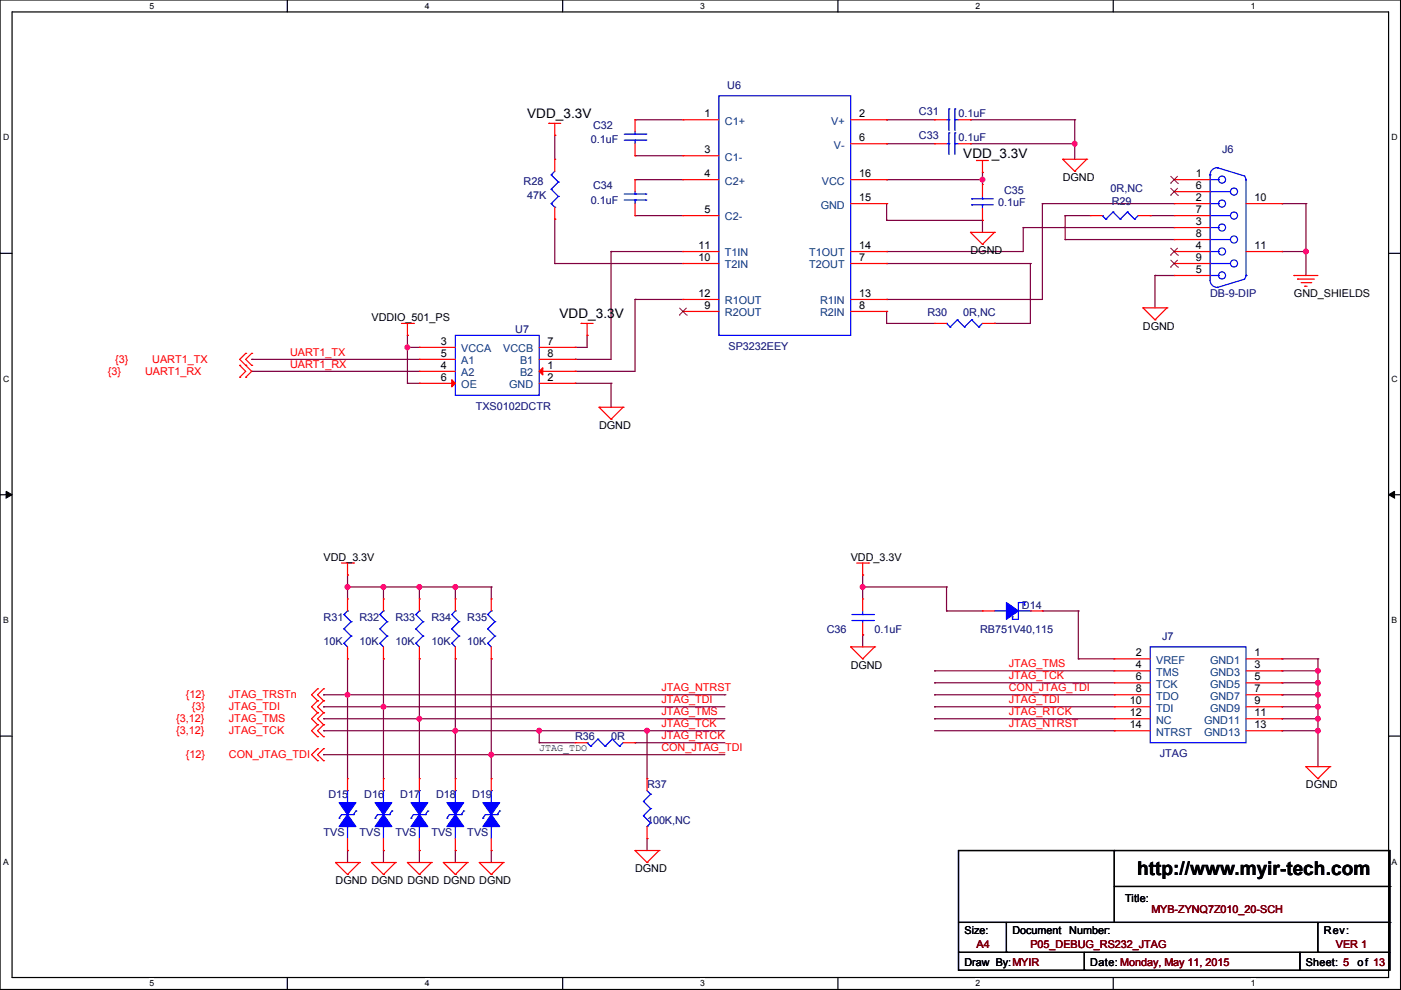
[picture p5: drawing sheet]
<svg xmlns="http://www.w3.org/2000/svg" width="297mm" height="210mm" viewBox="0 0 297 210" stroke-linecap="round" stroke-linejoin="round" font-family="sans-serif">
<path d="M0 0h296.9v209.8h-296.9zM2.6 2.5h291.8v204.8h-291.8z" fill="none" stroke="#000" stroke-width=".25"/>
<g fill="#fff">
<path d="M31.7 .2h1v2.1h-1z"/>
<path d="M31.7 207.5h1v2h-1z"/>
</g>
<path d="M60.9 0v2.5M60.9 207.3v2.5" fill="none" stroke="#000" stroke-width=".25"/>
<g fill="#fff">
<path d="M90.1 .2h1v2.1h-1z"/>
<path d="M90.1 207.5h1v2h-1z"/>
</g>
<path d="M119.3 0v2.5M119.3 207.3v2.5" fill="none" stroke="#000" stroke-width=".25"/>
<g fill="#fff">
<path d="M148.5 .2h.9v2.1h-.9z"/>
<path d="M148.5 207.5h.9v2h-.9z"/>
</g>
<path d="M177.7 0v2.5M177.7 207.3v2.5" fill="none" stroke="#000" stroke-width=".25"/>
<g fill="#fff">
<path d="M206.8 .2h1v2.1h-1z"/>
<path d="M206.8 207.5h1v2h-1z"/>
</g>
<path d="M236 0v2.5M236 207.3v2.5" fill="none" stroke="#000" stroke-width=".25"/>
<g fill="#fff">
<path d="M265.2 .2h1v2.1h-1z"/>
<path d="M265.2 207.5h1v2h-1z"/>
<path d="M.7 28.1h1.2v2h-1.2z"/>
<path d="M295 28.1h1.3v2h-1.3z"/>
<path d="M.7 79.3h1.2v2h-1.2z"/>
<path d="M295 79.3h1.3v2h-1.3z"/>
</g>
<path d="M0 53.7h2.6M294.4 53.7h2.5" fill="none" stroke="#000" stroke-width=".25"/>
<g fill="#fff">
<path d="M.7 130.5h1.1v2h-1.1z"/>
<path d="M295 130.5h1.2v2h-1.2z"/>
</g>
<path d="M0 104.9h2.6M294.4 104.9h2.5" fill="none" stroke="#000" stroke-width=".25"/>
<path d="M1.3 104.2l1.3 .7-1.3 .7zM294.4 104.9l1.3-.7v1.4z" fill="#000" stroke="#000" stroke-width=".21"/>
<g fill="#fff">
<path d="M.7 181.7h1.1v2h-1.1z"/>
<path d="M295 181.7h1.2v2h-1.2z"/>
</g>
<g fill="none" stroke="#000" stroke-width=".25">
<path d="M0 156.1h2.6M294.4 156.1h2.5M203.2 180.3h91.5v25.4h-91.5zM203.2 195.6h91.5M213.4 195.6v6.3M236.2 180.3h.1M236.2 180.3v15.3M236.2 188h58.5M279.4 195.6v6.3M294.7 195.6h.1M294.7 188h.1M203.2 201.9h.1"/>
<path d="M203.2 201.9h91.5M213.4 201.9h.1M229.9 205.7h.1M229.9 201.9v3.8M275.6 205.7h.1M275.6 201.9v3.8M279.4 201.9h.1"/>
</g>
<g fill="none" stroke="#800040" stroke-width=".25">
<path d="M117.6 28.7h.1M117.6 28.7v5.1M134.6 38.1h.1M134.6 33h.1M134.6 25.4h.1M134.6 38.1h10.2M134.6 33h10.2M134.6 25.4h10.2M188 38.1h.1M188 25.4h.1M188 30.5h.1M188 30.5h10.1"/>
<path d="M188 38.1h20.3M188 25.4h10.1M205.8 30.5h.1M205.8 25.4h.1M205.8 30.5h22.1M205.8 25.4h22.1M208.3 36.6h.1M208.3 38.1h.1M208.3 36.6v2.5M227.9 25.4h.1M227.9 30.5h.1M227.9 25.4v8.4"/>
<path d="M117.6 46.5h.1M117.6 55.9h.1M117.6 46.5v9.4M117.6 55.9h27.2M129.6 53.3h.1M129.6 53.3h15.2M129.6 53.3v22.9h-7.7M134.6 45.7h.1M134.6 45.7h10.2M188 43.2h.1M188 46.7h.1M188 53.3h.1"/>
<path d="M188 55.9h.1M188 43.2v3.5M188 46.7h20.3M188 55.9h30.5M208.3 46.7h.1M208.3 46.7v2.6M216.9 48.3h.1M216.9 48.3v5h-28.9M216.9 48.3h32M218.5 55.9h.1M218.5 55.9v12.7h-7.7M221 43.2h.1"/>
<path d="M221 43.2h27.9M221 43.2v20.3h-33M225.8 50.8h.1M225.8 45.7h.1M225.8 45.7h5.4M225.8 50.8h23.1M225.8 45.7v5.1M243.9 45.7h.1M243.9 45.7h5M244.9 58.4h.1M244.9 58.4v6.9M244.9 58.4h4"/>
<path d="M271.8 53.3h.1M271.8 43.2h.1M271.8 53.3h5.1M271.8 43.2h5.1M276.9 53.3h.1M276.9 43.2h.1M276.9 43.2v15.2M53.4 78.7h.1M53.4 76.2h.1M53.4 76.2h35.5M53.4 78.7h35.5M86.4 71.1h.1"/>
<path d="M86.4 73.7h.1M86.4 73.7h2.5M86.4 71.1v10.2M121.9 76.2h.1M121.9 78.7h.1M121.9 73.7h.1M124.5 71.1h.1M124.5 71.1v2.6h-2.6M134.6 63.5h.1M134.6 63.5h10.2M134.6 63.5v15.2h-12.7M188 63.5h.1"/>
<path d="M188 68.6h.1M188 66h.1M188 66v2.6M188 68.6h10.1M210.8 68.6h.1M86.4 81.3h.1M86.4 81.3h2.5M121.9 81.3h.1M121.9 81.3h7.7M129.6 81.3h.1M129.6 81.3v5.1M73.7 139.7h.1"/>
<path d="M73.7 121.9h.1M73.7 124.5h.1M73.7 121.9v5.1M73.7 139.7v25.4M73.7 124.5h30.5M81.3 139.7h.1M81.3 124.5h.1M81.3 124.5v2.5M81.3 139.7v25.4M88.9 139.7h.1M88.9 124.5h.1M88.9 124.5v2.5"/>
<path d="M88.9 139.7v25.4M96.5 139.7h.1M96.5 124.5h.1M96.5 124.5v2.5M96.5 139.7v25.4M104.2 139.7h.1M104.2 124.5h.1M104.2 124.5v2.5M104.2 139.7v25.4M182.9 121.9h.1M182.9 134.6h.1M182.9 124.5h.1"/>
<path d="M182.9 124.5h17.8M182.9 121.9v5.1M182.9 134.6v2.6M200.7 124.5h.1M200.7 129.5h.1M200.7 124.5v5M200.7 129.5h7.6M221 129.5h.1M221 129.5h7.6M228.6 129.5h.1M228.6 139.7h.1M228.6 129.5v10.2"/>
<path d="M228.6 139.7h7.6M271.8 139.7h.1M271.8 139.7h7.6M279.4 139.7h.1M279.4 139.7v22.9M68.6 147.3h.1M68.6 152.4h.1M68.6 154.9h.1M68.6 149.9h.1M68.6 147.3h85.1M68.6 152.4h85.1M68.6 154.9h85.1"/>
<path d="M68.6 149.9h85.1M73.7 147.3h.1M81.3 149.9h.1M88.9 152.4h.1M96.5 154.9h.1M114.3 157.5h.1M114.3 154.9h.1M114.3 157.5h7.6M114.3 154.9v2.6M134.6 157.5h.1M134.6 157.5h19.1M137.2 154.9h.1"/>
<path d="M137.2 154.9v10.2M153.7 147.3h.1M198.1 147.3h.1M198.1 142.2h.1M198.1 149.9h.1M198.1 144.8h.1M198.1 152.4h.1M198.1 147.3h38.1M198.1 152.4h38.1M198.1 154.9h38.1M198.1 149.9h38.1M198.1 142.2h38.1"/>
<path d="M198.1 144.8h38.1M236.2 154.9h.1M271.8 152.4h.1M271.8 147.3h.1M271.8 149.9h.1M271.8 142.2h.1M271.8 144.8h.1M271.8 154.9h.1M271.8 147.3h7.6M271.8 152.4h7.6M271.8 154.9h7.6M271.8 149.9h7.6"/>
<path d="M271.8 142.2h7.6M271.8 144.8h7.6M279.4 149.9h.1M279.4 142.2h.1M279.4 147.3h.1M279.4 152.4h.1M279.4 144.8h.1M279.4 154.9h.1M68.6 160h.1M68.6 160h85.1M104.2 160h.1M137.2 177.8h.1"/>
<path d="M137.2 177.8v2.5M73.7 180.3h.1M73.7 180.3v2.6M81.3 180.3h.1M81.3 180.3v2.6M88.9 180.3h.1M88.9 180.3v2.6M96.5 180.3h.1M96.5 180.3v2.6M104.2 180.3h.1M104.2 180.3v2.6"/>
</g>
<g fill="#f0f" stroke="#f0f" stroke-width=".25">
<circle cx="73.7" cy="147.3" r=".5"/>
<circle cx="114.3" cy="154.9" r=".5"/>
<circle cx="88.9" cy="152.4" r=".5"/>
<circle cx="81.3" cy="149.8" r=".5"/>
<circle cx="104.2" cy="160" r=".5"/>
<circle cx="81.3" cy="124.4" r=".5"/>
<circle cx="73.7" cy="124.4" r=".5"/>
<circle cx="96.5" cy="124.4" r=".5"/>
<circle cx="88.9" cy="124.4" r=".5"/>
<circle cx="96.5" cy="154.9" r=".5"/>
<circle cx="137.2" cy="154.9" r=".5"/>
<circle cx="279.4" cy="152.4" r=".5"/>
<circle cx="279.4" cy="149.8" r=".5"/>
<circle cx="279.4" cy="144.8" r=".5"/>
<circle cx="279.4" cy="142.2" r=".5"/>
<circle cx="182.9" cy="124.4" r=".5"/>
<circle cx="279.4" cy="147.3" r=".5"/>
<circle cx="279.4" cy="154.9" r=".5"/>
<circle cx="227.8" cy="30.5" r=".5"/>
<circle cx="276.9" cy="53.3" r=".5"/>
<circle cx="208.3" cy="38.1" r=".5"/>
<circle cx="86.4" cy="73.6" r=".5"/>
</g>
<g fill="none" stroke="#f00" stroke-width=".25">
<path d="M116.4 26.2h.1M116.4 26.2h2.5M117.6 28.7h.1M117.6 33.8h.1M117.6 26.2v2.5M117.6 33.8v2.5M134.6 25.4h.1M134.6 33h.1M134.6 38.1h.1M134.6 25.4v2.5M134.6 30.5v2.5M134.6 38.1v2.5"/>
<path d="M144.8 25.4h.1M144.8 33h.1M144.8 38.1h.1M144.8 38.1h7.6M144.8 25.4h7.6M144.8 33h7.6M180.4 30.5h7.6M180.4 38.1h7.6M180.4 25.4h7.6M188 38.1h.1M188 25.4h.1M188 30.5h.1"/>
<path d="M198.1 30.5h.1M198.1 25.4h.1M198.1 30.5h2.6M198.1 25.4h2.6M203.2 30.5h2.6M203.2 25.4h2.6M205.8 30.5h.1M205.8 25.4h.1M207 34h.1M207 34h2.6M208.3 36.6h.1M208.3 39.1h.1"/>
<path d="M208.3 34v2.6M208.3 39.1v2.5M225.3 33.8h.1M225.3 33.8h5.1M225.3 33.8l2.6 2.5M227.9 36.3h.1M230.4 33.8h.1M230.4 33.8l-2.5 2.5M248.9 38.1h.1M248.9 38.1h7.7M117.6 46.5h.1M117.6 43.9v2.6"/>
<path d="M134.6 45.7h.1M134.6 43.2v2.5M144.8 45.7h.1M144.8 55.9h.1M144.8 53.3h.1M144.8 45.7h7.6M144.8 55.9h7.6M144.8 53.3h7.6M180.4 55.9h7.6M180.4 53.3h7.6M180.4 43.2h7.6M188 53.3h.1"/>
<path d="M188 55.9h.1M188 43.2h.1M205.8 49.3h.1M205.8 49.3h5M205.8 49.3l2.5 2.5M208.3 51.8h.1M208.3 46.7h.1M208.3 44.2v2.5M210.8 49.3h.1M210.8 49.3l-2.5 2.5M231.2 45.7h.1M231.2 45.7h2.5"/>
<path d="M241.3 45.7h2.6M243.9 45.7h.1M248.9 58.4h.1M248.9 55.9h.1M248.9 53.3h.1M248.9 50.8h.1M248.9 48.3h.1M248.9 45.7h.1M248.9 43.2h.1M248.9 40.6h.1M248.9 58.4h7.7M248.9 45.7h7.7"/>
<path d="M248.9 55.9h7.7M248.9 53.3h7.7M248.9 50.8h7.7M248.9 48.3h7.7M248.9 43.2h7.7M248.9 40.6h7.7M264.2 53.3h7.6M264.2 43.2h7.6M271.8 53.3h.1M271.8 43.2h.1M274.3 58.4h.1M274.3 58.4h5.1"/>
<path d="M275.1 59.2h.1M275.1 59.2h3.6M275.9 59.9h2M277.9 59.9h.1M50.8 77.5h.1M50.8 77.5l1.3 1.2-1.3 1.3M52.1 77.5h.1M52.1 74.9h.1M52.1 74.9l-1.3 1.3 2.6 2.5-1.3 1.3M53.4 74.9h.1M53.4 77.5h.1M53.4 74.9l-1.3 1.3 1.3 1.3"/>
<path d="M85.1 68.6h2.6M86.4 71.1h.1M86.4 68.6v2.5M87.7 68.6h.1M88.9 76.2h.1M88.9 73.7h.1M88.9 78.7h.1M88.9 76.2h7.6M88.9 73.7h7.6M88.9 78.7h7.6M114.3 76.2h7.6M114.3 73.7h7.6"/>
<path d="M114.3 78.7h7.6M121.9 76.2h.1M121.9 73.7h.1M121.9 78.7h.1M123.2 68.6h.1M123.2 68.6h2.6M124.5 71.1h.1M124.5 68.6v2.5M144.8 63.5h.1M144.8 66h.1M144.8 63.5h7.6M144.8 66h7.6"/>
<path d="M180.4 63.5h7.6M180.4 66h7.6M188 63.5h.1M188 66h.1M198.1 68.6h.1M198.1 68.6h2.6M208.3 68.6h2.5M210.8 68.6h.1M242.3 65.3h.1M242.3 65.3h5.1M242.3 65.3l2.6 2.5M244.9 67.8h.1"/>
<path d="M247.4 65.3h.1M247.4 65.3l-2.5 2.5M276.6 60.7h.1M276.6 60.7h.5M50.8 80h.1M52.1 80h.1M88.9 81.3h.1M88.9 81.3h7.6M114.3 81.3h7.6M121.9 81.3h.1M127 86.4h.1M127 86.4h5.1"/>
<path d="M127 86.4l2.6 2.5M129.6 88.9h.1M132.1 86.4h.1M132.1 86.4l-2.5 2.5M72.4 119.4h2.6M73.7 119.4v2.5M75 119.4h.1M181.6 119.4h2.6M182.9 119.4v2.5M184.2 119.4h.1M73.7 121.9h.1M73.7 139.7h.1"/>
<path d="M73.7 127h.1M73.7 127v2.5M73.7 137.2v2.5M81.3 139.7h.1M81.3 127h.1M81.3 127v2.5M81.3 137.2v2.5M88.9 139.7h.1M88.9 127h.1M88.9 127v2.5M88.9 137.2v2.5M96.5 139.7h.1"/>
<path d="M96.5 127h.1M96.5 127v2.5M96.5 137.2v2.5M104.2 139.7h.1M104.2 127h.1M104.2 127v2.5M104.2 137.2v2.5M180.4 137.2h.1M180.4 137.2h5M180.4 137.2l2.5 2.5M182.9 139.7h.1M182.9 121.9h.1"/>
<path d="M182.9 134.6h.1M182.9 127h.1M182.9 127v2.5M182.9 132.1v2.5M185.4 137.2h.1M185.4 137.2l-2.5 2.5M208.3 129.5h.1M208.3 129.5h2.5M218.5 129.5h2.5M221 129.5h.1M236.2 139.7h.1M236.2 139.7h7.7"/>
<path d="M264.2 139.7h7.6M271.8 139.7h.1M67.3 148.6h.1M67.3 146h.1M67.3 151.1h.1M67.3 153.7h.1M67.3 156.2h.1M67.3 158.7h.1M67.3 151.1l-1.2 1.3 1.2 1.3M67.3 146l-1.2 1.3 1.2 1.3M67.3 148.6l-1.2 1.3 1.2 1.2M67.3 153.7l-1.2 1.2 1.2 1.3"/>
<path d="M67.3 158.7l-1.2 1.3 1.2 1.3M68.6 148.6h.1M68.6 146h.1M68.6 151.1h.1M68.6 153.7h.1M68.6 156.2h.1M68.6 158.7h.1M68.6 146l-1.3 1.3 1.3 1.3M68.6 148.6l-1.3 1.3 1.3 1.2M68.6 151.1l-1.3 1.3 1.3 1.3M68.6 153.7l-1.3 1.2 1.3 1.3M68.6 158.7l-1.3 1.3 1.3 1.3"/>
<path d="M121.9 157.5h.1M121.9 157.5h2.6M132.1 157.5h2.5M134.6 157.5h.1M236.2 142.2h.1M236.2 144.8h.1M236.2 147.3h.1M236.2 149.9h.1M236.2 152.4h.1M236.2 154.9h.1M236.2 142.2h7.7M236.2 144.8h7.7"/>
<path d="M236.2 147.3h7.7M236.2 149.9h7.7M236.2 152.4h7.7M236.2 154.9h7.7M264.2 142.2h7.6M264.2 144.8h7.6M264.2 147.3h7.6M264.2 149.9h7.6M264.2 152.4h7.6M264.2 154.9h7.6M271.8 142.2h.1M271.8 144.8h.1"/>
<path d="M271.8 147.3h.1M271.8 149.9h.1M271.8 152.4h.1M271.8 154.9h.1M67.3 161.3h.1M68.6 161.3h.1M73.7 165.1h.1M73.7 165.1v2.5M73.7 177.8v2.5M81.3 165.1h.1M81.3 165.1v2.5M81.3 177.8v2.5"/>
<path d="M88.9 165.1h.1M88.9 165.1v2.5M88.9 177.8v2.5M96.5 165.1h.1M96.5 165.1v2.5M96.5 177.8v2.5M104.2 165.1h.1M104.2 165.1v2.5M104.2 177.8v2.5M137.2 165.1h.1M137.2 177.8h.1M137.2 165.1v2.5"/>
<path d="M137.2 175.3v2.5M276.9 162.6h.1M276.9 162.6h5.1M276.9 162.6l2.5 2.5M279.4 165.1h.1M282 162.6h.1M282 162.6l-2.6 2.5M71.1 182.9h.1M71.1 182.9h5.1M71.1 182.9l2.6 2.5M73.7 185.4h.1M73.7 180.3h.1"/>
<path d="M76.2 182.9h.1M76.2 182.9l-2.5 2.5M78.8 182.9h.1M78.8 182.9h5M78.8 182.9l2.5 2.5M81.3 185.4h.1M81.3 180.3h.1M83.8 182.9h.1M83.8 182.9l-2.5 2.5M86.4 182.9h.1M86.4 182.9h5.1M86.4 182.9l2.5 2.5"/>
<path d="M88.9 185.4h.1M88.9 180.3h.1M91.5 182.9h.1M91.5 182.9l-2.6 2.5M94 182.9h.1M94 182.9h5.1M94 182.9l2.5 2.5M96.5 185.4h.1M96.5 180.3h.1M99.1 182.9h.1M99.1 182.9l-2.6 2.5M101.6 182.9h.1"/>
<path d="M101.6 182.9h5.1M101.6 182.9l2.6 2.5M104.2 185.4h.1M104.2 180.3h.1M106.7 182.9h.1M106.7 182.9l-2.5 2.5M134.6 180.3h.1M134.6 180.3h5.1M134.6 180.3l2.6 2.6M137.2 182.9h.1M139.7 180.3h.1M139.7 180.3l-2.5 2.6"/>
</g>
<g fill="none" stroke="#00f" stroke-width=".25">
<path d="M116.9 37.1h.1M116.9 37.1l1.5 1.5M117.6 36.3l-.7 .8M118.4 38.6h.1M118.4 38.6l-1.5 1.5M132.4 29.7h4.5M132.4 28.4h4.5M134.6 28.4h.1M134.6 29.7h.1M134.6 27.9v.5M134.6 29.7v.8M136.9 29.7h.1"/>
<path d="M136.9 28.4h.1M152.4 20.3h28v50.8h-28zM200.7 30.5h.5M200.7 25.4h.5M201.2 30.5h.1M201.2 28.2h.1M201.2 25.4h.1M201.2 23.1h.1M201.2 23.1v4.6M201.2 28.2v4.6M202.5 28.2h.1M202.5 30.5h.1"/>
<path d="M202.5 23.1h.1M202.5 25.4h.1M202.5 30.5h.7M202.5 23.1v4.6M202.5 28.2v4.6M202.5 25.4h.7M256.6 37.1h.1M256.6 37.1v22.3a1.51 1.51 0 0 0 1.5 1.5M256.6 38.1h1.7M258.1 35.6h.1M258.1 35.6a1.51 1.51 0 0 0-1.5 1.5M258.1 35.6l5.8 1.7"/>
<path d="M258.3 38.1h.1M263.9 37.4l.3 .7v20.3M116.9 40.1h.1M116.9 43.2h.1M116.9 40.1l1.5 1.5M116.9 43.2l.7 .7M117.6 43.9h.1M118.4 41.6h.1M118.4 41.6l-1.5 1.6M132.4 42.4h4.5M132.4 41.1h4.5M134.6 41.1h.1"/>
<path d="M134.6 42.4h.1M134.6 40.6v.5M134.6 42.4v.8M136.9 42.4h.1M136.9 41.1h.1M206 43.4h.1M206 42.2h.1M206 43.4h4.6M206 42.2h4.6M208.3 42.2h.1M208.3 43.4h.1M208.3 41.6v.6"/>
<path d="M208.3 43.4v.8M233.7 45.7h.1M233.7 45.7l.8 .8M234.5 46.5h.1M236 45h.1M236 45l1.5 1.5M236 45l-1.5 1.5M237.5 46.5h.1M239 45h.1M239 45l1.6 1.5M239 45l-1.5 1.5M240.6 46.5h.1"/>
<path d="M241.3 45.7l-.7 .8M256.6 55.9h.1M256.6 50.8h.1M256.6 45.7h.1M256.6 40.6h.1M256.6 58.4h1.7M256.6 55.9h4.3M256.6 53.3h1.7M256.6 50.8h4.3M256.6 48.3h1.7M256.6 45.7h4.3M256.6 43.2h1.7"/>
<path d="M256.6 40.6h4.3M258.3 58.4h.1M258.3 53.3h.1M258.3 48.3h.1M258.3 43.2h.1M263.9 59.2l-5.8 1.8M264.2 58.4l-.3 .7M264.2 58.4h.1M96.5 71.1h17.8v12.7h-17.8zM200.7 68.6h.1M200.7 68.6l.7 .7M201.4 69.3h.1"/>
<path d="M203 67.8h.1M203 67.8l1.5 1.5M203 67.8l-1.6 1.5M204.5 69.3h.1M206 67.8h.1M206 67.8l1.5 1.5M206 67.8l-1.5 1.5M207.5 69.3h.1M208.3 68.6l-.8 .7M258.1 61h.1M72.9 136.4h.1M72.9 133.3h.1"/>
<path d="M72.9 130.3h.1M72.9 136.4l.8 .8M72.9 133.3l1.5 1.6M72.9 130.3l1.5 1.5M73.7 129.5h.1M73.7 129.5l-.8 .8M74.4 134.9h.1M74.4 131.8h.1M74.4 134.9l-1.5 1.5M74.4 131.8l-1.5 1.5M80.5 136.4h.1M80.5 133.3h.1"/>
<path d="M80.5 130.3h.1M80.5 136.4l.8 .8M80.5 133.3l1.6 1.6M80.5 130.3l1.6 1.5M81.3 129.5h.1M81.3 129.5l-.8 .8M82.1 134.9h.1M82.1 131.8h.1M82.1 134.9l-1.6 1.5M82.1 131.8l-1.6 1.5M88.2 136.4h.1M88.2 133.3h.1"/>
<path d="M88.2 130.3h.1M88.2 136.4l.7 .8M88.2 133.3l1.5 1.6M88.2 130.3l1.5 1.5M88.9 129.5h.1M88.9 129.5l-.7 .8M89.7 134.9h.1M89.7 131.8h.1M89.7 134.9l-1.5 1.5M89.7 131.8l-1.5 1.5M95.8 136.4h.1M95.8 133.3h.1"/>
<path d="M95.8 130.3h.1M95.8 136.4l.7 .8M95.8 133.3l1.5 1.6M95.8 130.3l1.5 1.5M96.5 129.5h.1M96.5 129.5l-.7 .8M97.3 134.9h.1M97.3 131.8h.1M97.3 134.9l-1.5 1.5M97.3 131.8l-1.5 1.5M103.4 136.4h.1M103.4 133.3h.1"/>
<path d="M103.4 130.3h.1M103.4 136.4l.8 .8M103.4 133.3l1.5 1.6M103.4 130.3l1.5 1.5M104.2 129.5h.1M104.2 129.5l-.8 .8M104.9 134.9h.1M104.9 131.8h.1M104.9 134.9l-1.5 1.5M104.9 131.8l-1.5 1.5M180.6 130.3h4.6M180.6 131.6h4.6"/>
<path d="M182.9 131.6h.1M182.9 130.3h.1M182.9 129.5v.8M182.9 131.6v.5M185.2 130.3h.1M185.2 131.6h.1M210.8 129.5h2.6M213.4 129.5h.1M214.7 131.3h.1M214.7 130.8h.1M214.7 130.8v.5M215.9 127.8h.1"/>
<path d="M215.9 127.8v3.5h-1.2M215.9 129.5h2.6M215.9 127.8h1.3M217.2 127.8h.1M217.2 128.3h.1M217.2 127.8v.5M218.5 129.5h.1M243.9 137.2h20.3v20.3h-20.3zM124.5 157.5h.1M124.5 157.5l.7 .7M125.2 158.2h.1M126.8 156.7h.1"/>
<path d="M126.8 156.7l1.5 1.5M126.8 156.7l-1.6 1.5M128.3 158.2h.1M129.8 156.7h.1M129.8 156.7l1.5 1.5M129.8 156.7l-1.5 1.5M131.3 158.2h.1M132.1 157.5l-.8 .7M71.9 173.5h.1M73.7 175.3h.1M73.7 167.6h.1M73.7 167.6v2.6"/>
<path d="M73.7 175.3v2.5M75 172.7h.1M75 172.7h-2.6l-.5 .8M75.5 172h.1M75.5 172l-.5 .7M79.5 173.5h.1M81.3 175.3h.1M81.3 167.6h.1M81.3 167.6v2.6M81.3 175.3v2.5M82.6 172.7h.1M82.6 172.7h-2.6l-.5 .8"/>
<path d="M83.1 172h.1M83.1 172l-.5 .7M87.1 173.5h.1M88.9 175.3h.1M88.9 167.6h.1M88.9 167.6v2.6M88.9 175.3v2.5M90.2 172.7h.1M90.2 172.7h-2.5l-.6 .8M90.7 172h.1M90.7 172l-.5 .7M94.8 173.5h.1"/>
<path d="M96.5 175.3h.1M96.5 167.6h.1M96.5 167.6v2.6M96.5 175.3v2.5M97.8 172.7h.1M97.8 172.7h-2.5l-.5 .8M98.3 172h.1M98.3 172l-.5 .7M102.4 173.5h.1M104.2 175.3h.1M104.2 167.6h.1M104.2 167.6v2.6"/>
<path d="M104.2 175.3v2.5M105.4 172.7h.1M105.4 172.7h-2.5l-.5 .8M105.9 172h.1M105.9 172l-.5 .7M136.4 169.9h.1M136.4 173h.1M136.4 169.9l1.5 1.5M136.4 173l1.5 1.5M137.2 175.3h.1M137.2 167.6l.7 .8M137.9 168.4h.1"/>
<path d="M137.9 171.4h.1M137.9 174.5h.1M137.9 168.4l-1.5 1.5M137.9 171.4l-1.5 1.6M137.9 174.5l-.7 .8"/>
<circle cx="259.1" cy="38.1" r=".75"/>
<circle cx="259.1" cy="48.2" r=".75"/>
<circle cx="259.1" cy="53.3" r=".75"/>
<circle cx="259.1" cy="43.2" r=".75"/>
<circle cx="259.1" cy="58.4" r=".75"/>
<circle cx="261.6" cy="40.6" r=".75"/>
<circle cx="261.6" cy="55.9" r=".75"/>
<circle cx="261.6" cy="50.8" r=".75"/>
<circle cx="261.6" cy="45.7" r=".75"/>
</g>
<g fill="#00f" stroke="#00f" stroke-width=".25">
<path d="M213.4 127.8l2.5 1.7-2.5 1.8z" fill-rule="evenodd"/>
<path d="M104.2 172.7l1.7 2.6h-3.5z" fill-rule="evenodd"/>
<path d="M102.4 170.2h3.5l-1.7 2.5z" fill-rule="evenodd"/>
<path d="M96.5 172.7l1.8 2.6h-3.5z" fill-rule="evenodd"/>
<path d="M94.8 170.2h3.5l-1.8 2.5z" fill-rule="evenodd"/>
<path d="M88.9 172.7l1.8 2.6h-3.6z" fill-rule="evenodd"/>
<path d="M87.1 170.2h3.6l-1.8 2.5z" fill-rule="evenodd"/>
<path d="M81.3 172.7l1.8 2.6h-3.6z" fill-rule="evenodd"/>
<path d="M79.5 170.2h3.6l-1.8 2.5z" fill-rule="evenodd"/>
<path d="M73.7 172.7l1.8 2.6h-3.6z" fill-rule="evenodd"/>
<path d="M71.9 170.2h3.6l-1.8 2.5z" fill-rule="evenodd"/>
</g>
<g fill="none" stroke="#804000" stroke-width=".21">
<path d="M248.2 38.9h.1M248.2 39.9l1.5 1.5M248.2 37.3l1.5 1.6M249.7 39.9l-1.5 1.5M249.7 37.3l-1.5 1.6M249.7 38.9h.1M248.2 56.7h.1M248.2 54.1h.1M248.2 41.4h.1M248.2 55.1l1.5 1.6M248.2 52.6l1.5 1.5M249.7 55.1l-1.5 1.6"/>
<path d="M249.7 52.6l-1.5 1.5M249.7 56.7h.1M249.7 54.1h.1M249.7 41.4h.1M144 66.8h.1M144 65.3l1.6 1.5M145.6 65.3l-1.6 1.5M145.6 66.8h.1"/>
</g>
<g fill="#f00" stroke="#f00" stroke-width=".25">
<path d="M95.8 80.5l.7 .8-.7 .7z"/>
<path d="M114.3 78.7l.8-.7v1.5z"/>
</g>
<text font-size="4" x="241.1" y="185.6">http://www.myir-tech.com</text>
<g font-size="2.8">
<text x="111.8" y="25.1">VDD_3.3V</text>
<text x="204.2" y="33.5">VDD_3.3V</text>
<text x="118.6" y="67.5">VDD_3.3V</text>
</g>
<g font-size="2.3" fill="#000080">
<text x="154.2" y="18.8">U6</text>
<text x="125.8" y="27.4">C32</text>
<text x="194.8" y="29.5">C33</text>
<text x="194.8" y="24.4">C31</text>
<text x="203.2" y="30">0.1uF</text>
<text x="203.2" y="24.9">0.1uF</text>
<text x="125.2" y="30.2">0.1uF</text>
<text x="259.1" y="32.5">J6</text>
<text x="111" y="39.1">R28</text>
<text x="125.8" y="40.1">C34</text>
<text x="212.9" y="41.2">C35</text>
<text x="235.5" y="40.7">0R,NC</text>
<text x="111.8" y="42.2">47K</text>
<text x="125.2" y="43.2">0.1uF</text>
<text x="211.6" y="43.7">0.1uF</text>
<text x="235.7" y="43.4">R29</text>
<text x="256.6" y="63">DB-9-DIP</text>
<text x="109.2" y="70.6">U7</text>
<text x="196.6" y="67.1">R30</text>
<text x="204.2" y="67.1">0R,NC</text>
<text x="154.5" y="74.2">SP3232EEY</text>
<text x="100.9" y="86.9">TXS0102DCTR</text>
<text x="68.6" y="131.6">R31</text>
<text x="76.2" y="131.6">R32</text>
<text x="83.8" y="131.6">R33</text>
<text x="91.5" y="131.6">R34</text>
<text x="99.1" y="131.6">R35</text>
<text x="216.7" y="129">D14</text>
<text x="68.6" y="136.7">10K</text>
<text x="76.2" y="136.7">10K</text>
<text x="83.8" y="136.7">10K</text>
<text x="91.5" y="136.7">10K</text>
<text x="99.1" y="136.7">10K</text>
<text x="175.3" y="134.1">C36</text>
<text x="185.4" y="134.1">0.1uF</text>
<text x="207.8" y="134.1">RB751V40,115</text>
<text x="246.4" y="135.7">J7</text>
<text x="121.9" y="157">R36</text>
<text x="129.6" y="157">0R</text>
<text x="245.9" y="160.5">JTAG</text>
<text x="137.2" y="167.1">R37</text>
<text x="69.6" y="169.2">D15</text>
<text x="77.2" y="169.2">D16</text>
<text x="84.9" y="169.2">D17</text>
<text x="92.5" y="169.2">D18</text>
<text x="100.1" y="169.2">D19</text>
<text x="68.6" y="177.3">TVS</text>
<text x="76.2" y="177.3">TVS</text>
<text x="83.8" y="177.3">TVS</text>
<text x="91.5" y="177.3">TVS</text>
<text x="99.1" y="177.3">TVS</text>
<text x="137.2" y="174.8">100K,NC</text>
</g>
<g font-size="2.3">
<text x="149.4" y="24.9">1</text>
<text x="182.1" y="24.9">2</text>
<text x="182.1" y="29.9">6</text>
<text x="149.4" y="32.5">3</text>
<text x="149.4" y="37.6">4</text>
<text x="182.1" y="37.6">16</text>
<text x="225.3" y="38.4">DGND</text>
<text x="253.5" y="40.1">6</text>
<text x="253.5" y="37.6">1</text>
<text x="149.4" y="45.2">5</text>
<text x="182.1" y="42.6">15</text>
<text x="253.5" y="47.7">3</text>
<text x="253.5" y="45.2">7</text>
<text x="253.5" y="42.6">2</text>
<text x="266" y="42.6">10</text>
<text x="148.1" y="52.8">11</text>
<text x="182.1" y="52.8">14</text>
<text x="205.8" y="53.9">DGND</text>
<text x="253.5" y="52.8">4</text>
<text x="253.5" y="50.3">8</text>
<text x="266" y="52.8">11</text>
<text x="148.1" y="55.3">10</text>
<text x="182.1" y="55.3">7</text>
<text x="253.5" y="57.9">5</text>
<text x="253.5" y="55.3">9</text>
<text x="148.1" y="63">12</text>
<text x="149.4" y="65.5">9</text>
<text x="182.1" y="63">13</text>
<text x="182.1" y="65.5">8</text>
<text x="274.3" y="63">GND_SHIELDS</text>
<text x="78.8" y="68.1">VDDIO_501_PS</text>
<text x="242.3" y="69.9">DGND</text>
<text x="93.5" y="75.7">5</text>
<text x="93.5" y="73.1">3</text>
<text x="116.1" y="75.7">8</text>
<text x="116.1" y="73.1">7</text>
<text x="93.5" y="80.7">6</text>
<text x="93.5" y="78.2">4</text>
<text x="116.1" y="80.7">2</text>
<text x="116.1" y="78.2">1</text>
<text x="127" y="90.9">DGND</text>
<text x="68.6" y="118.9">VDD_3.3V</text>
<text x="180.4" y="118.9">VDD_3.3V</text>
<text x="180.4" y="141.7">DGND</text>
<text x="240.8" y="139.2">2</text>
<text x="240.8" y="141.7">4</text>
<text x="266" y="139.2">1</text>
<text x="266" y="141.7">3</text>
<text x="239.5" y="149.3">10</text>
<text x="240.8" y="144.2">6</text>
<text x="240.8" y="146.8">8</text>
<text x="266" y="144.2">5</text>
<text x="266" y="146.8">7</text>
<text x="266" y="149.3">9</text>
<text x="239.5" y="151.9">12</text>
<text x="239.5" y="154.4">14</text>
<text x="266" y="151.9">11</text>
<text x="266" y="154.4">13</text>
<text x="276.9" y="167.1">DGND</text>
<text x="134.6" y="184.9">DGND</text>
<text x="71.1" y="187.5">DGND DGND DGND DGND DGND</text>
<text x="238.5" y="191.3">Title:</text>
<text x="204.5" y="198.1">Size:</text>
<text x="214.7" y="198.1">Document</text>
<text x="226.7" y="198.1">Number:</text>
<text x="280.7" y="198.1">Rev:</text>
<text x="204.5" y="204.7">Draw By:MYIR</text>
<text x="231.2" y="204.7">Date: Monday, May 11, 2015</text>
<text x="276.9" y="204.7">Sheet: 5</text>
<text x="287.8" y="204.7">of 13</text>
</g>
<g font-size="2.3" fill="#004080">
<text x="153.7" y="26.4">C1+</text>
<text x="176.2" y="26.4">V+</text>
<text x="153.7" y="34.1">C1-</text>
<text x="176.8" y="31.5">V-</text>
<text x="153.7" y="39.1">C2+</text>
<text x="174.3" y="39.1">VCC</text>
<text x="153.7" y="46.8">C2-</text>
<text x="174" y="44.2">GND</text>
<text x="153.7" y="56.9">T2IN</text>
<text x="153.7" y="54.4">T1IN</text>
<text x="171.6" y="54.4">T1OUT</text>
<text x="171.6" y="56.9">T2OUT</text>
<text x="153.7" y="64.5">R1OUT</text>
<text x="173.9" y="64.5">R1IN</text>
<text x="153.7" y="67.1">R2OUT</text>
<text x="173.9" y="67.1">R2IN</text>
<text x="97.8" y="77.2">A1</text>
<text x="97.8" y="74.7">VCCA</text>
<text x="106.7" y="74.7">VCCB</text>
<text x="110.3" y="77.2">B1</text>
<text x="97.8" y="82.3">OE</text>
<text x="97.8" y="79.8">A2</text>
<text x="108" y="82.3">GND</text>
<text x="110.3" y="79.8">B2</text>
<text x="245.1" y="140.7">VREF</text>
<text x="245.1" y="143.3">TMS</text>
<text x="256.6" y="140.7">GND1</text>
<text x="256.6" y="143.3">GND3</text>
<text x="245.1" y="145.8">TCK</text>
<text x="245.1" y="148.4">TDO</text>
<text x="256.6" y="145.8">GND5</text>
<text x="256.6" y="148.4">GND7</text>
<text x="245.1" y="150.9">TDI</text>
<text x="245.1" y="153.4">NC</text>
<text x="245.1" y="156">NTRST</text>
<text x="255.3" y="153.4">GND11</text>
<text x="255.3" y="156">GND13</text>
<text x="256.6" y="150.9">GND9</text>
</g>
<g font-size="2.3" fill="#f00">
<text x="24.4" y="77">{3}</text>
<text x="32.3" y="77">UART1_TX</text>
<text x="61.5" y="75.5">UART1_TX</text>
<text x="22.9" y="79.5">{3}</text>
<text x="30.8" y="79.5">UART1_RX</text>
<text x="61.5" y="78">UART1_RX</text>
<text x="213.9" y="141.5">JTAG_TMS</text>
<text x="39.4" y="148.1">{12}</text>
<text x="48.5" y="148.1">JTAG_TRSTn</text>
<text x="140.2" y="146.6">JTAG_NTRST</text>
<text x="140.2" y="149.1">JTAG_TDI</text>
<text x="213.9" y="146.6">CON_JTAG_TDI</text>
<text x="213.9" y="149.1">JTAG_TDI</text>
<text x="213.9" y="144.1">JTAG_TCK</text>
<text x="37.4" y="153.2">{3,12}</text>
<text x="37.4" y="155.7">{3,12}</text>
<text x="40.7" y="150.6">{3}</text>
<text x="48.5" y="150.6">JTAG_TDI</text>
<text x="48.5" y="153.2">JTAG_TMS</text>
<text x="48.5" y="155.7">JTAG_TCK</text>
<text x="140.2" y="151.7">JTAG_TMS</text>
<text x="140.2" y="154.2">JTAG_TCK</text>
<text x="213.9" y="154.2">JTAG_NTRST</text>
<text x="213.9" y="151.7">JTAG_RTCK</text>
<text x="39.4" y="160.8">{12}</text>
<text x="48.5" y="160.8">CON_JTAG_TDI</text>
<text x="140.2" y="156.8">JTAG_RTCK</text>
<text x="140.2" y="159.3">CON_JTAG_TDI</text>
</g>
<g font-size="2.3" fill="#800000">
<text x="244.1" y="193.6">MYB-ZYNQ7Z010_20-SCH</text>
<text x="207" y="200.9">A4</text>
<text x="218.5" y="200.9">P05_DEBUG_RS232_JTAG</text>
<text x="283.2" y="200.9">VER 1</text>
</g>
<text font-size="2.1" x="114.3" y="159.2">JTAG_TDO</text>
<g font-size="1.8">
<text x="31.7" y="1.9">5</text>
<text x="90.1" y="1.9">4</text>
<text x="148.5" y="1.9">3</text>
<text x="206.8" y="1.9">2</text>
<text x="265.2" y="1.9">1</text>
<text x=".7" y="29.8">D</text>
<text x="295" y="29.8">D</text>
<text x=".7" y="80.9">C</text>
<text x="295" y="80.9">C</text>
<text x=".7" y="132.1">B</text>
<text x="295" y="132.1">B</text>
<text x=".7" y="183.3">A</text>
<text x="295" y="183.3">A</text>
<text x="31.7" y="209.1">5</text>
<text x="90.1" y="209.1">4</text>
<text x="148.5" y="209.1">3</text>
<text x="206.8" y="209.1">2</text>
<text x="265.2" y="209.1">1</text>
</g>
</svg>
